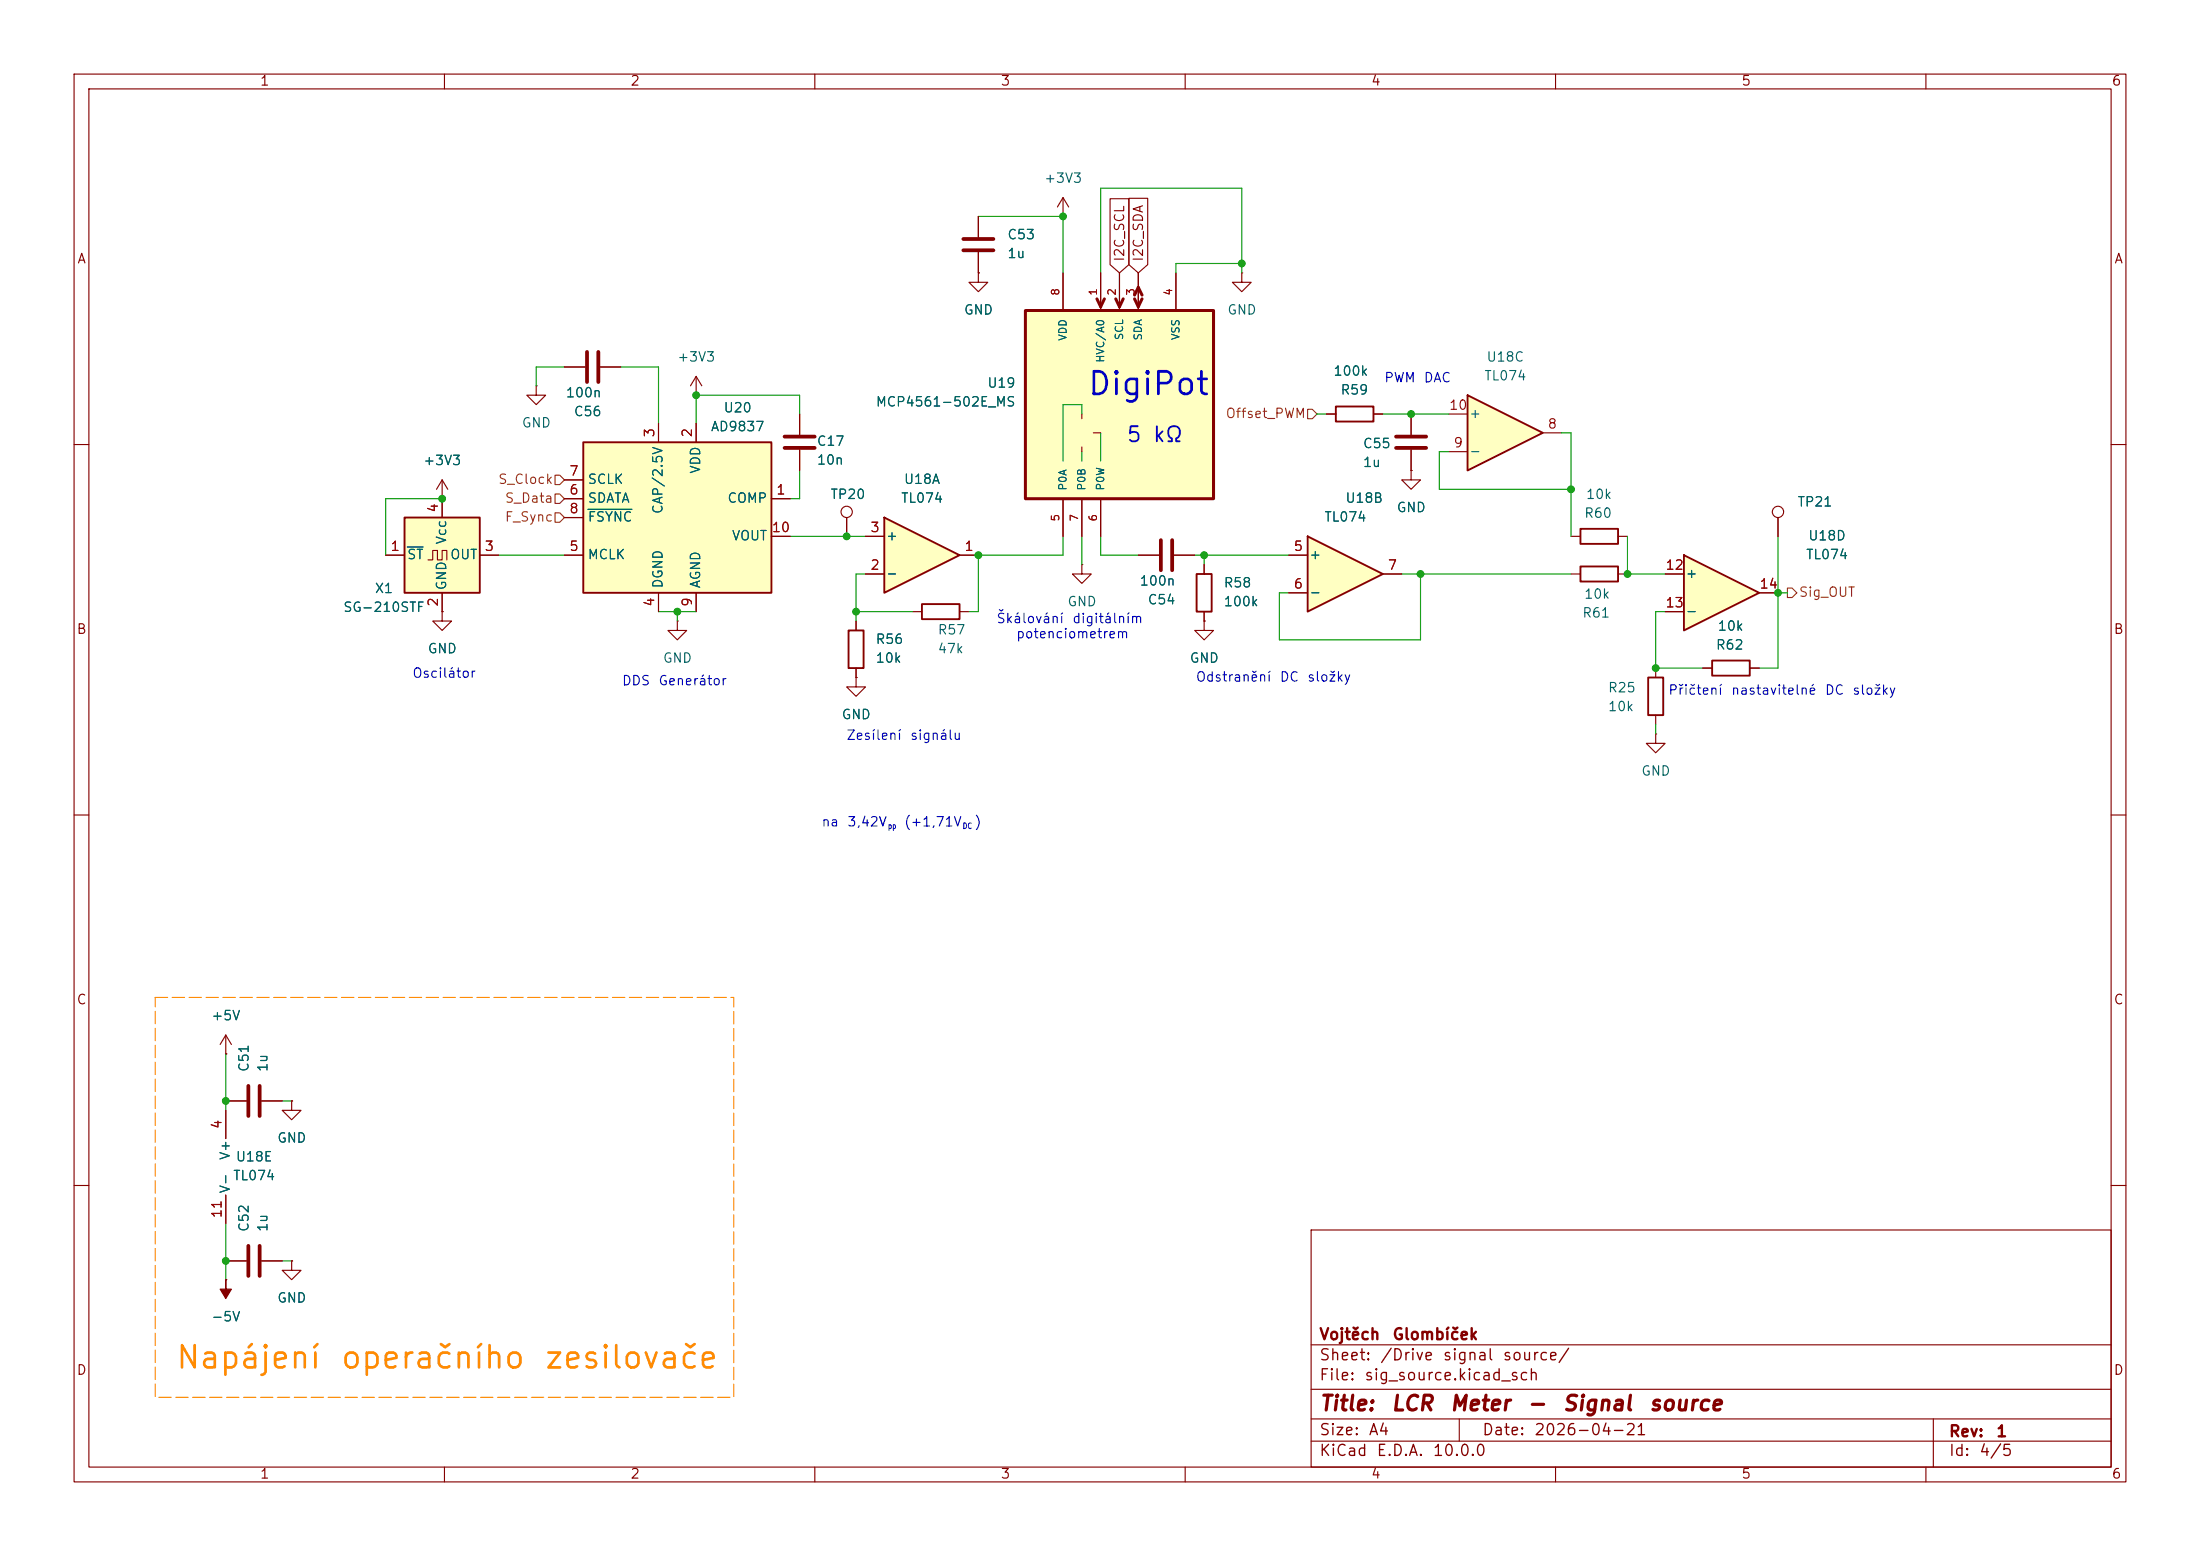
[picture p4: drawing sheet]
<svg xmlns="http://www.w3.org/2000/svg" width="297mm" height="210mm" viewBox="0 0 297 210" stroke-linecap="round" stroke-linejoin="round" font-family="sans-serif">
<g fill="none" stroke="#840000" stroke-width=".15">
<path d="M10 10h277v190h-277zM12 12h273v186h-273zM60 10v2M110 10v2M160 10v2M210 10v2M260 10v2M10 60h2M285 60h2M59.7 82.6v1.2h1.3l-1.3 1.3-1.3-1.3h1.3M59.7 82.6h.1M91.4 83.8v1.3h1.3l-1.3 1.3-1.2-1.3h1.2"/>
<path d="M91.4 83.8h.1M115.6 91.4v1.3h1.2l-1.2 1.3-1.3-1.3h1.3M115.6 91.4h.1M123.2 82.6h1.3M129.5 82.6h1.3M10 110h2M285 110h2M10 160h2M177 166h108v32h-108zM285 160h2M60 198v2M110 198v2"/>
<path d="M160 198v2M177 194.5h108M177 191.5h108M177 187.5h108M177 181.5h108M197 191.5v3M210 198v2M260 198v2M261 191.5v6.5"/>
</g>
<path d="M124.5 81.5h5v2.1h-5z" fill="none" stroke="#840000" stroke-width=".25"/>
<path d="M119.4 69.9l10.1 5-10.1 5.1z" fill="#ffffc2"/>
<path d="M119.4 69.9l10.1 5-10.1 5.1zM231.1 89.2h5.1v2h-5.1z" fill="none" stroke="#840000" stroke-width=".25"/>
<g fill="none" stroke="#840000" stroke-width=".15">
<path d="M76.2 49.5h2.8M81 49.5h2.8M116.8 77.5h2.6M116.8 72.4h2.6M129.5 74.9h2.6M146 76.2v1.3h1.3l-1.3 1.2-1.2-1.2h1.2M146 76.2h.1M153.7 74.9h2.8M158.5 74.9h2.8M162.6 83.8v1.3h1.2l-1.2 1.3-1.3-1.3h1.3M162.6 83.8h.1M229.9 90.2h1.2"/>
<path d="M236.2 90.2h1.3"/>
</g>
<path d="M79.2 47.5v4.1M80.8 47.5v4.1M156.7 72.9v4.1M158.2 72.9v4.1" fill="none" stroke="#840000" stroke-width=".51"/>
<path d="M198.1 53.3l10.2 5.1-10.2 5.1z" fill="#ffffc2"/>
<path d="M198.1 53.3l10.2 5.1-10.2 5.1zM161.5 77.5h2.1v5.1h-2.1z" fill="none" stroke="#840000" stroke-width=".25"/>
<g fill="none" stroke="#840000" stroke-width=".15">
<path d="M107.9 55.9v2.8M195.6 55.9h2.5M208.3 58.4h2.5M107.9 60.7v2.8M114.3 69.9v2.5M162.6 76.2v1.3M195.6 61h2.5M162.6 82.6v1.2"/>
<circle cx="114.3" cy="69.1" r=".76"/>
</g>
<path d="M105.9 58.9h4.1M105.9 60.5h4.1" fill="none" stroke="#840000" stroke-width=".51"/>
<path d="M227.3 74.9l10.2 5.1-10.2 5.1z" fill="#ffffc2"/>
<path d="M145.3 56.6h1.5v3.6h-1.5zM227.3 74.9l10.2 5.1-10.2 5.1zM222.5 91.4h2v5.1h-2z" fill="none" stroke="#840000" stroke-width=".25"/>
<g fill="none" stroke="#840000" stroke-width=".15">
<path d="M72.4 52.1v1.2h1.3l-1.3 1.3-1.3-1.3h1.3M72.4 52.1h.1M146 55.9v.6M147.6 58.4h1M146 60.3v.7M224.8 77.5h2.5M240 69.9v2.5M223.5 99.1v1.2h1.3l-1.3 1.3-1.3-1.3h1.3M223.5 99.1h.1M223.5 90.2v1.2M223.5 96.5v1.3M224.8 82.6h2.5"/>
<path d="M237.5 80h2.5M30.5 139.7l-.8 1.3M30.5 139.7l.7 1.3M30.5 139.7v2.5M30.5 142.2h.1M30.5 148.6h2.8M35.3 148.6h2.8M39.4 148.6v1.3h1.2l-1.2 1.2-1.3-1.2h1.3M39.4 148.6h.1M30.5 172.7h.1M30.5 170.2h2.8M35.3 170.2h2.8"/>
<path d="M39.4 170.2v1.3h1.2l-1.2 1.2-1.3-1.2h1.3M39.4 170.2h.1"/>
<circle cx="240" cy="69.1" r=".76"/>
</g>
<g fill="#840000" stroke="#840000" stroke-width=".15">
<path d="M30.5 172.7v1.3h.7l-.7 1.3-.8-1.3h.8z"/>
<path d="M146.7 58.4l1-.4v.8l-1-.4h.2z"/>
</g>
<path d="M33.5 146.6v4M35.1 146.6v4M33.5 168.1v4.1M35.1 168.1v4.1" fill="none" stroke="#840000" stroke-width=".51"/>
<path d="M138.4 41.9h25.4v25.4h-25.4z" fill="#ffffc2"/>
<path d="M153.2 39.8l.5-1 .5 1M138.4 41.9h25.4v25.4h-25.4zM148.1 40.3l.5 1.1 .5-1.1M150.6 40.3l.5 1.1 .5-1.1M153.2 40.3l.5 1.1 .5-1.1" fill="none" stroke="#840000" stroke-width=".41"/>
<g fill="none" stroke="#840000" stroke-width=".15">
<path d="M132.1 36.8v1.3h1.2l-1.2 1.3-1.3-1.3h1.3M132.1 36.8h.1M132.1 29.2v2.8M132.1 34v2.8M143.5 29.2h.1M143.5 26.7v2.5M143.5 36.8v5.1M143.5 26.7l-.8 1.2M143.5 26.7l.8 1.2M148.6 36.8v5.1M151.1 36.8v5.1M153.7 36.8v5.1"/>
<path d="M158.7 36.8v5.1M179.1 55.9h1.2M185.4 55.9h1.3M190.5 55.9v2.8M143.5 67.3v5.1M146 67.3v5.1M148.6 67.3v5.1M190.5 63.5v1.3h1.3l-1.3 1.2-1.3-1.2h1.3M190.5 63.5h.1M190.5 60.7v2.8M212.1 72.4h1.3M212.1 77.5h1.3"/>
<path d="M218.4 72.4h1.3M218.4 77.5h1.3M30.5 149.9v3.8M30.5 161.3v3.8"/>
</g>
<path d="M130 33.8h4.1M130 32.3h4.1M188.5 58.9h4M188.5 60.5h4" fill="none" stroke="#840000" stroke-width=".51"/>
<path d="M180.3 54.9h5.1v2h-5.1zM213.4 71.4h5v2h-5zM213.4 76.5h5v2h-5z" fill="none" stroke="#840000" stroke-width=".25"/>
<path d="M176.5 72.4l10.2 5.1-10.2 5.1z" fill="#ffffc2"/>
<path d="M176.5 72.4l10.2 5.1-10.2 5.1z" fill="none" stroke="#840000" stroke-width=".25"/>
<path d="M167.6 36.8v1.3h1.3l-1.3 1.3-1.2-1.3h1.2M167.6 36.8h.1M94 53.3h.1M94 50.8l-.8 1.3M94 50.8l.7 1.3M94 50.8v2.5M174 74.9h2.5M186.7 77.5h2.5M174 80h2.5" fill="none" stroke="#840000" stroke-width=".15"/>
<path d="M78.7 59.7h25.4v20.3h-25.4z" fill="#ffffc2"/>
<path d="M78.7 59.7h25.4v20.3h-25.4z" fill="none" stroke="#840000" stroke-width=".25"/>
<path d="M88.9 57.2v2.5M94 57.2v2.5M76.2 67.3h2.5M76.2 74.9h2.5M76.2 64.8h2.5M76.2 69.9h2.5M104.1 67.3h2.6M104.1 72.4h2.6M88.9 80v2.6M94 80v2.6" fill="none" stroke="#840000" stroke-width=".15"/>
<path d="M79.4 68.7h5.9" fill="none" stroke="#006464" stroke-width=".15"/>
<path d="M54.6 69.9h10.2v10.1h-10.2z" fill="#ffffc2"/>
<path d="M54.6 69.9h10.2v10.1h-10.2zM114.6 85.1h2v5.1h-2z" fill="none" stroke="#840000" stroke-width=".25"/>
<g fill="none" stroke="#840000" stroke-width=".15">
<path d="M132.1 36.8h.1M132.1 29.2v2.8M132.1 34v2.8M143.5 36.8v5.1M148.6 36.8v5.1M149.9 26.8h2.5v8.9l-1.3 1.1-1.2-1.1zM151.1 36.8v5.1M152.4 26.8h2.5v8.9l-1.2 1.1-1.3-1.1zM153.7 36.8v5.1M158.7 36.8v5.1M76.2 49.5h2.8M81 49.5h2.8"/>
<path d="M88.9 57.2v2.5M94 57.2v2.5M107.9 55.9v2.8M146 55.9v.6M147.6 58.4h1M179.1 55.9h1.2M185.4 55.9h1.3M190.5 55.9v2.8M52.1 74.9h2.5M57.8 75.6h.6v-1.3h.7v1.3h.6v-1.3h.6v1.3M59.7 67.3h.1M59.7 64.8v5.1"/>
<path d="M59.7 64.8l-.8 1.2M59.7 64.8l.8 1.2M64.8 74.9h2.5M76.2 74.9h2.5M76.2 67.3h2.5M76.2 64.8h2.5M76.2 69.9h2.5M104.1 67.3h2.6M104.1 72.4h2.6M107.9 60.7v2.8M114.3 69.9v2.5M116.8 77.5h2.6"/>
<path d="M116.8 72.4h2.6M129.5 74.9h2.6M143.5 67.3v5.1M146 60.3v.7M146 67.3v5.1M148.6 67.3v5.1M153.7 74.9h2.8M158.5 74.9h2.8M162.6 76.2v1.3M174 74.9h2.5M186.7 77.5h2.5M190.5 63.5h.1"/>
<path d="M190.5 60.7v2.8M224.8 77.5h2.5M240 69.9v2.5M59.7 82.6h.1M59.7 80v2.6M88.9 80v2.6M94 80v2.6M115.6 91.4h.1M115.6 83.8v1.3M115.6 90.2v1.2M162.6 83.8h.1M162.6 82.6v1.2"/>
<path d="M174 80h2.5M224.8 82.6h2.5M229.9 90.2h1.2M236.2 90.2h1.3M237.5 80h2.5M30.5 142.2h.1M30.5 148.6h2.8M30.5 149.9v3.8M35.3 148.6h2.8M39.4 148.6h.1M30.5 172.7h.1M30.5 170.2h2.8"/>
<path d="M30.5 161.3v3.8M35.3 170.2h2.8M39.4 170.2h.1"/>
</g>
<path d="M55 73.8h2.1M79.4 68.7h5.9" fill="none" stroke="#006464" stroke-width=".15"/>
<path d="M176.5 55.2h.7l.6 .7-.6 .6h-.7zM74.9 64.1h.7l.6 .7-.6 .6h-.7zM74.9 69.2h.7l.6 .7-.6 .6h-.7zM74.9 66.7h.7l.6 .6-.6 .6h-.7zM241.3 79.4h.6l.7 .6-.7 .6h-.6z" fill="none" stroke="#725600" stroke-width=".15"/>
<g fill="none" stroke="#009600" stroke-width=".15">
<path d="M132.1 29.2h11.4v7.6M148.6 36.8v-11.4h19v11.4M167.6 35.6h-8.9v1.2M76.2 49.5h-3.8v2.6M83.8 49.5h5.1v7.7M107.9 55.9v-2.6h-13.9v3.9M146 55.9v-1.3h-2.5v7.6M148.6 58.4v3.8M177.8 55.9h1.3M186.7 55.9h8.9M210.8 58.4h1.3v14M59.7 67.3h-7.6v7.6"/>
<path d="M67.3 74.9h8.9M106.7 72.4h10.1M107.9 63.5v3.8h-1.2M116.8 77.5h-1.2v6.3M143.5 72.4v2.5h-11.4v7.7h-1.3M146 61v1.2M146 72.4v3.8M148.6 72.4v2.5h5.1M161.3 74.9h12.7M162.6 74.9v1.3M189.2 77.5h22.9M191.8 77.5v8.9h-19.1v-6.4h1.3"/>
<path d="M195.6 61h-1.3v5h17.8M219.7 72.4v5.1h5.1M240 72.4v17.8h-2.5M88.9 82.6h5.1M91.4 82.6v1.2M115.6 82.6h7.6M223.5 97.8v1.3M224.8 82.6h-1.3v7.6h6.4M240 80h1.3M30.5 142.2v7.7M38.1 148.6h1.3M30.5 165.1v7.6"/>
<path d="M38.1 170.2h1.3"/>
</g>
<path d="M21 134.6h78.1v54h-78.1z" fill="none" stroke="#ff8b09" stroke-width=".15" stroke-dasharray="1.7 .6"/>
<g fill="#009600" stroke="#009600" stroke-width=".14">
<circle cx="190.5" cy="55.9" r=".46"/>
<circle cx="219.7" cy="77.5" r=".46"/>
<circle cx="240" cy="80" r=".46"/>
<circle cx="191.8" cy="77.5" r=".46"/>
<circle cx="223.5" cy="90.2" r=".46"/>
<circle cx="212.1" cy="66" r=".46"/>
<circle cx="30.5" cy="148.6" r=".46"/>
<circle cx="30.5" cy="170.2" r=".46"/>
<circle cx="94" cy="53.3" r=".46"/>
<circle cx="91.4" cy="82.6" r=".46"/>
<circle cx="59.7" cy="67.3" r=".46"/>
<circle cx="115.6" cy="82.6" r=".46"/>
<circle cx="132.1" cy="74.9" r=".46"/>
<circle cx="162.6" cy="74.9" r=".46"/>
<circle cx="114.3" cy="72.4" r=".46"/>
<circle cx="143.5" cy="29.2" r=".46"/>
<circle cx="167.6" cy="35.6" r=".46"/>
</g>
<text font-size="3" fill="#0000c2" x="146.6" y="54.1">DigiPot</text>
<g font-size="3" fill="#ff8b02">
<text x="23.6" y="185.5">Napájení</text>
<text x="45.8" y="185.5">operačního</text>
<text x="73.3" y="185.5">zesilovače</text>
</g>
<g font-size="2" fill="#0000c2">
<text x="152" y="60.2">5</text>
<text x="155.5" y="60.2">kΩ</text>
</g>
<g font-size="2" fill="#840000">
<text x="178" y="190.9">Title:</text>
<text x="187.7" y="190.9">LCR</text>
<text x="195.6" y="190.9">Meter</text>
<text x="206" y="190.9">-</text>
<text x="210.8" y="190.9">Signal</text>
<text x="222.5" y="190.9">source</text>
</g>
<g font-size="1.5" fill="#840000">
<text x="178" y="184">Sheet:</text>
<text x="178" y="181.2">Vojtěch</text>
<text x="186.2" y="184">/Drive</text>
<text x="187.9" y="181.2">Glombíček</text>
<text x="194.7" y="184">signal</text>
<text x="202.8" y="184">source/</text>
<text x="178" y="186.7">File:</text>
<text x="184.1" y="186.7">sig_source.kicad_sch</text>
<text x="178" y="196.9">KiCad</text>
<text x="178" y="194.1">Size:</text>
<text x="184.7" y="194.1">A4</text>
<text x="185.7" y="196.9">E.D.A.</text>
<text x="193.3" y="196.9">10.0.0</text>
<text x="200" y="194.1">Date:</text>
<text x="207" y="194.1">2026-04-21</text>
<text x="263" y="194.3">Rev:</text>
<text x="263" y="196.9">Id:</text>
<text x="267.1" y="196.9">4/5</text>
<text x="269.4" y="194.3">1</text>
</g>
<g font-size="1.3" fill="#840000">
<text x="35" y="11.9">1</text>
<text x="85" y="11.9">2</text>
<text x="135" y="11.9">3</text>
<text x="185" y="11.9">4</text>
<text x="235" y="11.9">5</text>
<text x="285" y="11.9">6</text>
<text x="10.3" y="35.9">A</text>
<text x="152.1" y="35.4" transform="rotate(-90 152.1 35.4)">I2C_SCL</text>
<text x="154.6" y="35.4" transform="rotate(-90 154.6 35.4)">I2C_SDA</text>
<text x="285.3" y="35.9">A</text>
<text x="10.3" y="85.9">B</text>
<text x="285.3" y="85.9">B</text>
<text x="10.3" y="135.9">C</text>
<text x="285.3" y="135.9">C</text>
<text x="10.3" y="185.9">D</text>
<text x="285.3" y="185.9">D</text>
<text x="35" y="199.9">1</text>
<text x="85" y="199.9">2</text>
<text x="135" y="199.9">3</text>
<text x="185" y="199.9">4</text>
<text x="235" y="199.9">5</text>
<text x="285" y="199.9">6</text>
</g>
<g font-size="1.3" fill="#006464">
<text x="140.9" y="25">+3V3</text>
<text x="135.9" y="35.2">1u</text>
<text x="135.9" y="32.6">C53</text>
<text x="130" y="42.8">GND</text>
<text x="165.6" y="42.8">GND</text>
<text x="76.3" y="53.9">100n</text>
<text x="91.3" y="49.1">+3V3</text>
<text x="133.2" y="52.6">U19</text>
<text x="179.9" y="51">100k</text>
<text x="180.9" y="53.6">R59</text>
<text x="200.3" y="51.7">TL074</text>
<text x="200.6" y="49.1">U18C</text>
<text x="70.4" y="58">GND</text>
<text x="77.4" y="56.5">C56</text>
<text x="95.9" y="58.5">AD9837</text>
<text x="97.6" y="56">U20</text>
<text x="118.1" y="55.2">MCP4561-502E_MS</text>
<text x="198.2" y="56.7">+</text>
<text x="57" y="63.1">+3V3</text>
<text x="79.2" y="65.6">SCLK</text>
<text x="94.8" y="64" transform="rotate(-90 94.8 64)">VDD</text>
<text x="110.2" y="60.5">C17</text>
<text x="110.2" y="63">10n</text>
<text x="121.9" y="65.6">U18A</text>
<text x="183.9" y="63.3">1u</text>
<text x="183.9" y="60.8">C55</text>
<text x="198.2" y="61.8">-</text>
<text x="79.2" y="68.2">SDATA</text>
<text x="79.2" y="70.7">FSYNC</text>
<text x="89.8" y="69.5" transform="rotate(-90 89.8 69.5)">CAP/2.5V</text>
<text x="98.1" y="68.2">COMP</text>
<text x="112" y="67.7">TP20</text>
<text x="121.5" y="68.2">TL074</text>
<text x="178.7" y="70.7">TL074</text>
<text x="181.5" y="68.2">U18B</text>
<text x="188.5" y="69.4">GND</text>
<text x="213.8" y="70.2">R60</text>
<text x="214" y="67.7">10k</text>
<text x="242.6" y="68.7">TP21</text>
<text x="54.9" y="75.8">ST</text>
<text x="60.6" y="73.6" transform="rotate(-90 60.6 73.6)">Vcc</text>
<text x="60.7" y="75.8">OUT</text>
<text x="79.2" y="75.8">MCLK</text>
<text x="98.7" y="73.3">VOUT</text>
<text x="119.5" y="73.3">+</text>
<text x="176.7" y="75.8">+</text>
<text x="243.7" y="75.8">TL074</text>
<text x="244" y="73.3">U18D</text>
<text x="46.2" y="82.9">SG-210STF</text>
<text x="50.5" y="80.4">X1</text>
<text x="60.6" y="79.8" transform="rotate(-90 60.6 79.8)">GND</text>
<text x="89.8" y="79.5" transform="rotate(-90 89.8 79.5)">DGND</text>
<text x="94.8" y="79.5" transform="rotate(-90 94.8 79.5)">AGND</text>
<text x="119.5" y="78.3">-</text>
<text x="144" y="82.1">GND</text>
<text x="153.8" y="79.3">100n</text>
<text x="154.8" y="81.9">C54</text>
<text x="165.1" y="79.6">R58</text>
<text x="165.1" y="82.1">100k</text>
<text x="176.7" y="80.9">-</text>
<text x="213.5" y="83.7">R61</text>
<text x="213.8" y="81.1">10k</text>
<text x="227.5" y="78.3">+</text>
<text x="227.5" y="83.4">-</text>
<text x="57.7" y="88.5">GND</text>
<text x="89.4" y="89.8">GND</text>
<text x="118.1" y="89.8">10k</text>
<text x="118.1" y="87.2">R56</text>
<text x="126.5" y="88.5">47k</text>
<text x="126.5" y="86">R57</text>
<text x="160.5" y="89.8">GND</text>
<text x="231.6" y="88">R62</text>
<text x="231.8" y="85.4">10k</text>
<text x="217" y="93.8">R25</text>
<text x="113.5" y="97.4">GND</text>
<text x="217" y="96.3">10k</text>
<text x="221.5" y="105">GND</text>
<text x="28.4" y="138">+5V</text>
<text x="33.9" y="144.8" transform="rotate(-90 33.9 144.8)">C51</text>
<text x="36.4" y="144.8" transform="rotate(-90 36.4 144.8)">1u</text>
<text x="37.3" y="154.5">GND</text>
<text x="31.3" y="161.2" transform="rotate(-90 31.3 161.2)">V-</text>
<text x="31.3" y="156.7" transform="rotate(-90 31.3 156.7)">V+</text>
<text x="31.4" y="159.6">TL074</text>
<text x="31.7" y="157.1">U18E</text>
<text x="33.9" y="166.4" transform="rotate(-90 33.9 166.4)">C52</text>
<text x="36.4" y="166.4" transform="rotate(-90 36.4 166.4)">1u</text>
<text x="28.4" y="178.7">-5V</text>
<text x="37.3" y="176.1">GND</text>
</g>
<g font-size="1.3" fill="#0000c2">
<text x="186.8" y="51.9">PWM</text>
<text x="192.1" y="51.9">DAC</text>
<text x="134.4" y="84.4">Škálování</text>
<text x="137.1" y="86.5">potenciometrem</text>
<text x="144.7" y="84.4">digitálním</text>
<text x="55.6" y="91.8">Oscilátor</text>
<text x="83.9" y="92.8">DDS</text>
<text x="88.8" y="92.8">Generátor</text>
<text x="161.4" y="92.3">Odstranění</text>
<text x="172.7" y="92.3">DC</text>
<text x="176.4" y="92.3">složky</text>
<text x="225.1" y="94.1">Přičtení</text>
<text x="233.6" y="94.1">nastavitelné</text>
<text x="246.3" y="94.1">DC</text>
<text x="250" y="94.1">složky</text>
<text x="114.2" y="100.2">Zesílení</text>
<text x="122.8" y="100.2">signálu</text>
<text x="110.8" y="111.9">na</text>
<text x="114.3" y="111.9">3,42V</text>
<text x="122" y="111.9">(+1,71V</text>
<text x="131.5" y="111.9">)</text>
</g>
<g font-size="1.3" fill="#a90000">
<text x="88.6" y="59.1" transform="rotate(-90 88.6 59.1)">3</text>
<text x="93.7" y="59.1" transform="rotate(-90 93.7 59.1)">2</text>
<text x="195.5" y="55.6">10</text>
<text x="208.8" y="58.2">8</text>
<text x="76.8" y="64.5">7</text>
<text x="196.1" y="60.7">9</text>
<text x="59.4" y="69.3" transform="rotate(-90 59.4 69.3)">4</text>
<text x="76.8" y="67.1">6</text>
<text x="76.8" y="69.6">8</text>
<text x="104.7" y="67.1">1</text>
<text x="52.6" y="74.7">1</text>
<text x="65.3" y="74.7">3</text>
<text x="76.8" y="74.7">5</text>
<text x="104.1" y="72.1">10</text>
<text x="117.4" y="77.2">2</text>
<text x="117.4" y="72.1">3</text>
<text x="130.1" y="74.7">1</text>
<text x="174.6" y="74.7">5</text>
<text x="187.3" y="77.2">7</text>
<text x="224.7" y="77.2">12</text>
<text x="59.4" y="82" transform="rotate(-90 59.4 82)">2</text>
<text x="88.6" y="82" transform="rotate(-90 88.6 82)">4</text>
<text x="93.7" y="82" transform="rotate(-90 93.7 82)">9</text>
<text x="174.6" y="79.8">6</text>
<text x="224.7" y="82.3">13</text>
<text x="237.4" y="79.8">14</text>
<text x="30.2" y="152.5" transform="rotate(-90 30.2 152.5)">4</text>
<text x="30.2" y="164.5" transform="rotate(-90 30.2 164.5)">11</text>
</g>
<g font-size="1.3" fill="#725600">
<text x="165.4" y="56.7">Offset_PWM</text>
<text x="67.2" y="65.6">S_Clock</text>
<text x="68.1" y="70.7">F_Sync</text>
<text x="68.1" y="68.2">S_Data</text>
<text x="242.8" y="80.9">Sig_OUT</text>
</g>
<g font-size="1" fill="#a90000">
<text x="143.3" y="40" transform="rotate(-90 143.3 40)">8</text>
<text x="148.3" y="40" transform="rotate(-90 148.3 40)">1</text>
<text x="150.9" y="40" transform="rotate(-90 150.9 40)">2</text>
<text x="153.4" y="40" transform="rotate(-90 153.4 40)">3</text>
<text x="158.5" y="40" transform="rotate(-90 158.5 40)">4</text>
<text x="143.3" y="70.5" transform="rotate(-90 143.3 70.5)">5</text>
<text x="145.8" y="70.5" transform="rotate(-90 145.8 70.5)">7</text>
<text x="148.3" y="70.5" transform="rotate(-90 148.3 70.5)">6</text>
</g>
<g font-size="1" fill="#006464">
<text x="144.2" y="46.1" transform="rotate(-90 144.2 46.1)">VDD</text>
<text x="151.9" y="46" transform="rotate(-90 151.9 46)">SCL</text>
<text x="154.4" y="46" transform="rotate(-90 154.4 46)">SDA</text>
<text x="159.5" y="46" transform="rotate(-90 159.5 46)">VSS</text>
<text x="149.3" y="49" transform="rotate(-90 149.3 49)">HVC/A0</text>
<text x="144.2" y="66.3" transform="rotate(-90 144.2 66.3)">P0A</text>
<text x="146.8" y="66.3" transform="rotate(-90 146.8 66.3)">P0B</text>
<text x="149.3" y="66.3" transform="rotate(-90 149.3 66.3)">P0W</text>
</g>
<g font-size=".8" fill="#0000c2">
<text x="119.8" y="112.1">pp</text>
<text x="129.9" y="112.1">DC</text>
</g>
</svg>
